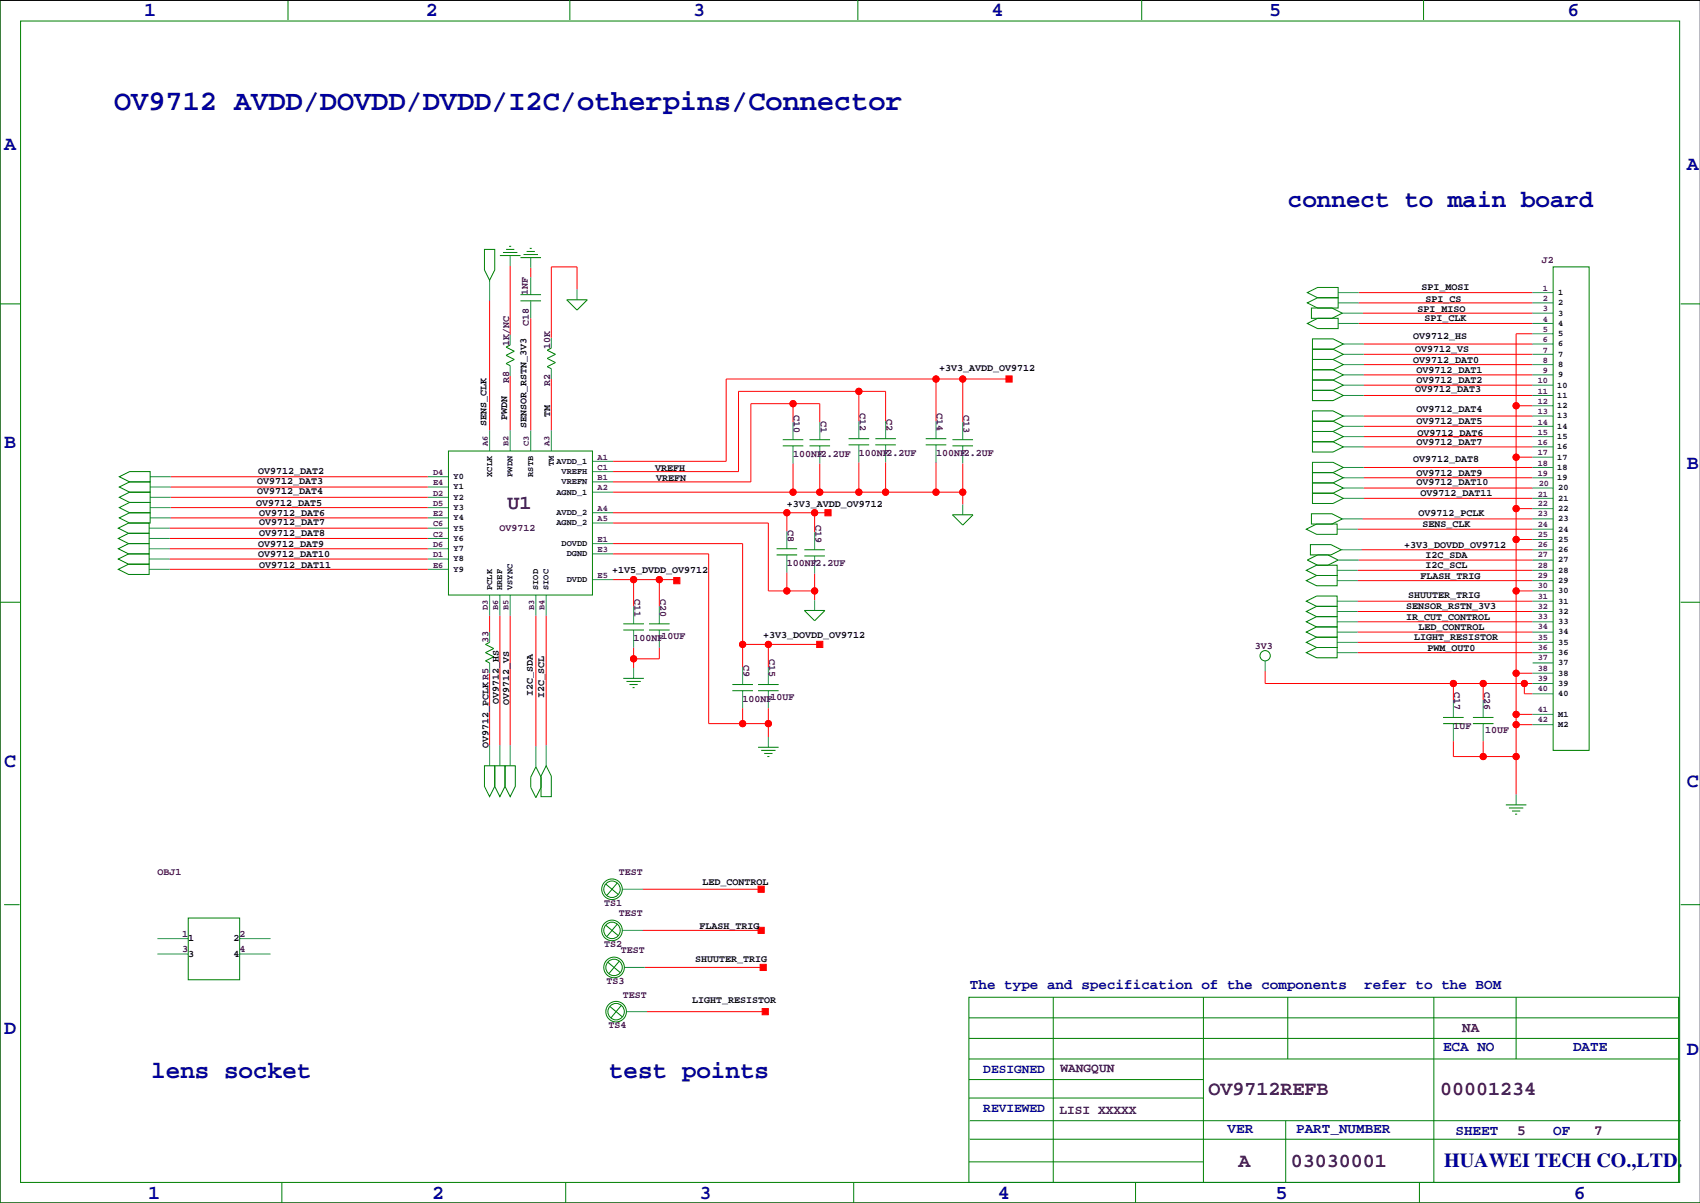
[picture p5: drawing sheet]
<svg xmlns="http://www.w3.org/2000/svg" width="420mm" height="297mm" viewBox="0 0 420 297" stroke-linecap="round" stroke-linejoin="round" font-family="sans-serif">
<path d="M419.9 .1h-419.9v296.9h419.9" fill="none" stroke="#000" stroke-width=".25"/>
<g fill="none" stroke="#f00" stroke-width=".25">
<path d="M120.9 74.3v32M126 65.6v17.1M131.1 66.2v2.2M131.1 78.6v27.7M142.5 71.5v-5.6h-6.4v17.5M335.5 72.2h43M335.5 74.8h43M335.5 79.9h43M336.5 77.3h42M126 92.8v13.5M136.1 93.6v12.7M195.8 99.7v4.6"/>
<path d="M212.1 96.6v7.4M231.1 93.6v10.4M237.7 93.6v10.7M249.2 93.6h-69.9v20.3h-27.9M336.8 87.5h41.7M336.8 84.9h41.7M336.8 90h41.7M336.8 92.6h41.7M336.8 95.1h41.7M336.8 97.6h41.7M378.5 82.4h-4.1v113.8M42.2 117.7h63.5"/>
<path d="M195.8 114.4v7.1M202.4 104.3v-4.6h-17v19.3h-34M202.4 114.4v7.1M212.1 114.2v7.3M218.7 104v-7.4h-36.3v19.8h-31M218.7 114.2v7.3M231.1 114.2v7.3M237.7 114.4v10.2M336.8 102.7h41.7M336.8 105.3h41.7M336.8 107.8h41.7M336.8 110.3h41.7"/>
<path d="M336.8 115.4h41.7M336.8 118h41.7M374.4 100.2h4.1M374.4 112.9h4.1M41.9 138h63.8M41.9 135.5h63.8M41.9 133h63.8M41.9 130.4h63.8M42.2 127.9h63.5M42.2 125.3h63.5M42.2 122.8h63.5M42.2 120.3h63.5"/>
<path d="M151.4 129.1h38.3v16.8h11.5M151.4 121.5h86.3M151.4 134.2h32v30.5M151.4 136.8h23.6v41.9h14.7M151.4 126.6h53.1M194.3 126.6v4.6M201.2 126.6v4.8M335.3 130.7h43.2M335.5 138.3h43M336.3 135.7h42.2M336.5 128.1h42M336.8 120.5h41.7"/>
<path d="M336.8 123h41.7M374.4 125.6h4.1M374.4 133.2h4.1M41.9 140.6h63.8M120.9 152v4.1M123.4 152v32M126 152v32M132.3 152v32.3M134.9 152v32M151.4 143.1h15.7v.3M156.5 143.1v6.6M156.5 159.9v5.1"/>
<path d="M162.8 143.1v6.6M162.8 159.9v2.8h-6.3M183.4 159.1h19M189.7 159.1v5.6M194.3 141.3v4.6M201.2 141.6v6.6M335.3 143.4h43.2M335.3 140.8h43.2M335.3 156.1h43.2M335.3 153.5h43.2M335.3 158.6h43.2M335.3 148.4h43.2"/>
<path d="M335.3 151h43.2M374.4 145.9h4.1M120.9 166.2v17.8M183.4 174.9v3.8M189.7 174.9v7.1M312.4 165.7v3.1h66.1M335.3 161.1h43.2M358.9 168.8v4M366.3 168.8v4M374.4 166.2h4.1M374.4 176.4h4.1M374.4 178.9h4.1"/>
<path d="M376.4 168.8v2.5h2.1M358.9 183v3.8h15.5M366.3 183v3.8M158.7 219.6h29.3M158.7 229.7h29.3M159.3 238.9h29.2M159.8 249.8h29.2"/>
<circle cx="195.8" cy="99.7" r=".76"/>
<circle cx="212.1" cy="96.6" r=".76"/>
<circle cx="231.1" cy="93.6" r=".76"/>
<circle cx="237.7" cy="93.6" r=".76"/>
<circle cx="374.4" cy="100.2" r=".76"/>
<circle cx="374.4" cy="112.9" r=".76"/>
<circle cx="194.3" cy="126.6" r=".76"/>
<circle cx="195.8" cy="121.5" r=".76"/>
<circle cx="201.2" cy="126.6" r=".76"/>
<circle cx="202.4" cy="121.5" r=".76"/>
<circle cx="212.1" cy="121.5" r=".76"/>
<circle cx="218.7" cy="121.5" r=".76"/>
<circle cx="231.1" cy="121.5" r=".76"/>
<circle cx="237.7" cy="121.5" r=".76"/>
<circle cx="374.4" cy="133.2" r=".76"/>
<circle cx="374.4" cy="125.6" r=".76"/>
<circle cx="156.5" cy="143.1" r=".76"/>
<circle cx="162.8" cy="143.1" r=".76"/>
<circle cx="183.4" cy="159.1" r=".76"/>
<circle cx="189.7" cy="159.1" r=".76"/>
<circle cx="194.3" cy="145.9" r=".76"/>
<circle cx="201.2" cy="145.9" r=".76"/>
<circle cx="374.4" cy="145.9" r=".76"/>
<circle cx="156.5" cy="162.7" r=".76"/>
<circle cx="183.4" cy="178.7" r=".76"/>
<circle cx="189.7" cy="178.7" r=".76"/>
<circle cx="358.9" cy="168.8" r=".76"/>
<circle cx="366.3" cy="168.8" r=".76"/>
<circle cx="374.4" cy="176.4" r=".76"/>
<circle cx="374.4" cy="178.9" r=".76"/>
<circle cx="374.4" cy="166.2" r=".76"/>
<circle cx="376.4" cy="168.8" r=".76"/>
<circle cx="366.3" cy="186.8" r=".76"/>
<circle cx="374.4" cy="186.8" r=".76"/>
</g>
<g fill="#f00" stroke="#f00" stroke-width=".25">
<path d="M166.4 142.6h1.5v1.5h-1.5z" fill-rule="evenodd"/>
<path d="M187.7 238.1h1.5v1.5h-1.5z" fill-rule="evenodd"/>
<path d="M188.2 249h1.5v1.6h-1.5z" fill-rule="evenodd"/>
<path d="M187.2 229h1.5v1.5h-1.5z" fill-rule="evenodd"/>
<path d="M187.2 218.8h1.5v1.5h-1.5z" fill-rule="evenodd"/>
<path d="M201.7 158.4h1.5v1.5h-1.5z" fill-rule="evenodd"/>
<path d="M203.7 125.8h1.5v1.6h-1.5z" fill-rule="evenodd"/>
<path d="M248.4 92.8h1.5v1.5h-1.5z" fill-rule="evenodd"/>
<circle cx="201.2" cy="145.9" r=".76"/>
<circle cx="194.3" cy="145.9" r=".76"/>
<circle cx="156.5" cy="162.7" r=".76"/>
<circle cx="162.8" cy="143.1" r=".76"/>
<circle cx="156.5" cy="143.1" r=".76"/>
<circle cx="358.9" cy="168.8" r=".76"/>
<circle cx="366.3" cy="168.8" r=".76"/>
<circle cx="376.4" cy="168.8" r=".76"/>
<circle cx="374.4" cy="100.2" r=".76"/>
<circle cx="374.4" cy="112.9" r=".76"/>
<circle cx="374.4" cy="125.6" r=".76"/>
<circle cx="374.4" cy="133.2" r=".76"/>
<circle cx="374.4" cy="145.9" r=".76"/>
<circle cx="374.4" cy="166.2" r=".76"/>
<circle cx="374.4" cy="176.4" r=".76"/>
<circle cx="374.4" cy="178.9" r=".76"/>
<circle cx="366.3" cy="186.8" r=".76"/>
<circle cx="374.4" cy="186.8" r=".76"/>
<circle cx="212.1" cy="96.6" r=".76"/>
<circle cx="195.8" cy="99.7" r=".76"/>
<circle cx="237.7" cy="121.5" r=".76"/>
<circle cx="212.1" cy="121.5" r=".76"/>
<circle cx="218.7" cy="121.5" r=".76"/>
<circle cx="231.1" cy="121.5" r=".76"/>
<circle cx="195.8" cy="121.5" r=".76"/>
<circle cx="202.4" cy="121.5" r=".76"/>
<circle cx="189.7" cy="159.1" r=".76"/>
<circle cx="183.4" cy="159.1" r=".76"/>
<circle cx="183.4" cy="178.7" r=".76"/>
<circle cx="189.7" cy="178.7" r=".76"/>
<circle cx="201.2" cy="126.6" r=".76"/>
<circle cx="194.3" cy="126.6" r=".76"/>
<circle cx="231.1" cy="93.6" r=".76"/>
<circle cx="237.7" cy="93.6" r=".76"/>
</g>
<g fill="none" stroke="#008080" stroke-width=".25">
<path d="M120.9 69.2v5.1M126 63.1v2.5M131.1 63.6v2.6M131.1 68.4v4.4M131.1 74.3v4.3M142.5 71.5v2.5M330.5 79.9h5M330.5 72.2h5M330.5 74.8h5M331.5 77.3h5M378.5 77.3h5M378.5 79.9h5"/>
<path d="M378.5 72.2h5M378.5 74.8h5M126 82.7v2.5M126 90.3v2.5M136.1 83.4v2.6M136.1 91v2.6M331.7 90h5.1M331.7 92.6h5.1M331.7 95.1h5.1M331.7 97.6h5.1M331.7 87.5h5.1M331.7 84.9h5.1"/>
<path d="M378.5 90h5M378.5 92.6h5M378.5 95.1h5M378.5 97.6h5M378.5 87.5h5M378.5 84.9h5M378.5 82.4h5M37.1 117.7h5.1M105.7 117.7h5M120.9 106.3v5.1M126 106.3v5.1M131.1 106.3v5.1"/>
<path d="M136.1 106.3v5.1M146.3 119h5.1M146.3 116.4h5.1M146.3 113.9h5.1M195.8 104.3v4.3M195.8 110.1v4.3M202.4 104.3v4.3M202.4 110.1v4.3M212.1 104v4.3M212.1 109.8v4.4M218.7 104v4.3M218.7 109.8v4.4"/>
<path d="M231.1 104v4.3M231.1 109.8v4.4M237.7 104.3v4.3M237.7 110.1v4.3M331.7 107.8h5.1M331.7 105.3h5.1M331.7 102.7h5.1M331.7 115.4h5.1M331.7 110.3h5.1M331.7 118h5.1M378.5 107.8h5M378.5 105.3h5"/>
<path d="M378.5 102.7h5M378.5 115.4h5M378.5 110.3h5M378.5 118h5M378.5 100.2h5M378.5 112.9h5M36.8 130.4h5.1M36.8 133h5.1M36.8 138h5.1M36.8 135.5h5.1M37.1 122.8h5.1M37.1 125.3h5.1"/>
<path d="M37.1 127.9h5.1M37.1 120.3h5.1M105.7 122.8h5M105.7 125.3h5M105.7 127.9h5M105.7 120.3h5M105.7 130.4h5M105.7 133h5M105.7 138h5M105.7 135.5h5M146.3 136.8h5.1M146.3 134.2h5.1"/>
<path d="M146.3 129.1h5.1M146.3 126.6h5.1M146.3 121.5h5.1M194.3 131.2v4.3M194.3 137v4.3M201.2 131.4v4.3M201.2 137.3v4.3M237.7 124.6v2.5M330.2 130.7h5.1M330.5 138.3h5M331.2 135.7h5.1M331.5 128.1h5"/>
<path d="M331.7 120.5h5.1M331.7 123h5.1M378.5 120.5h5M378.5 123h5M378.5 138.3h5M378.5 135.7h5M378.5 128.1h5M378.5 130.7h5M378.5 125.6h5M378.5 133.2h5M36.8 140.6h5.1M105.7 140.6h5"/>
<path d="M120.9 146.9v5.1M120.9 156.1v2.5M123.4 146.9v5.1M126 146.9v5.1M132.3 146.9v5.1M134.9 146.9v5.1M146.3 143.1h5.1M156.5 149.7v4.3M156.5 155.6v4.3M162.8 149.7v4.3M162.8 155.6v4.3M201.2 148.2v2.5"/>
<path d="M330.2 140.8h5.1M330.2 143.4h5.1M330.2 153.5h5.1M330.2 151h5.1M330.2 156.1h5.1M330.2 158.6h5.1M330.2 148.4h5.1M378.5 140.8h5M378.5 143.4h5M378.5 153.5h5M378.5 151h5M378.5 156.1h5"/>
<path d="M378.5 158.6h5M378.5 148.4h5M378.5 145.9h5M120.9 163.7v2.5M156.5 165v2.5M183.4 164.7v4.3M183.4 170.5v4.4M189.7 164.7v4.3M189.7 170.5v4.4M312.4 163.2v2.5M330.2 161.1h5.1M358.9 172.8v4.4"/>
<path d="M358.9 178.7v4.3M366.3 172.8v4.4M366.3 178.7v4.3M378.5 161.1h5M378.5 163.7h5M378.5 166.2h5M378.5 168.8h5M378.5 171.3h5M378.5 176.4h5M378.5 178.9h5M120.9 184v5.1M123.4 184v5.1"/>
<path d="M126 184v5.1M132.3 184.3v5M134.9 184v5.1M189.7 182v2.5M374.4 196.2v2.5M153.7 219.6h5M38.9 231.8h7.6M38.9 235.6h7.6M59.2 231.8h7.6M59.2 235.6h7.6M153.7 229.7h5M154.2 238.9h5.1"/>
<path d="M154.7 249.8h5.1"/>
</g>
<g fill="none" stroke="#008000" stroke-width=".25">
<path d="M0 -.1v297.1h419.9M71.1 0v4.9M140.7 0v4.9M211.8 0v4.9M281.9 0v4.9M351.5 0v4.9M5.1 5.2h409.7v286.8h-409.7zM0 75h5.1M119.6 61.6h2.6v5.1l-1.3 2.5-1.3-2.5zM123.4 63.1h5.1M124.2 62.3h3.6M125 61.6h2"/>
<path d="M125.7 60.8h.5M128.5 63.6h5.1M128.5 74.3h5.1M128.5 72.8h5.1M129.3 62.9h3.5M130 62.1h2.1M130.8 61.3h.5M140 74h5l-2.5 2.6zM322.8 79.9l2.6-1.3h5.1v2.5h-5.1zM322.8 72.2l2.6-1.2h5.1v2.5h-5.1zM322.8 74.8l2.6-1.3h5.1v2.6h-5.1zM323.8 76.1h5.1l2.6 1.2-2.6 1.3h-5.1z"/>
<path d="M383.5 65.9h8.9v119.4h-8.9zM415 75h4.9M126 85.2l-1 .5 2 1-2 1 2 1.1-2 1 1 .5M136.1 86l-1 .5 2.1 1-2.1 1 2.1 1-2.1 1 1 .5M324.1 88.8h5.1l2.5 1.2-2.5 1.3h-5.1zM324.1 91.3h5.1l2.5 1.3-2.5 1.2h-5.1zM324.1 93.8h5.1l2.5 1.3-2.5 1.3h-5.1zM324.1 96.4h5.1l2.5 1.2-2.5 1.3h-5.1zM324.1 86.2h5.1l2.5 1.3-2.5 1.3h-5.1zM324.1 83.7h5.1l2.5 1.2-2.5 1.3h-5.1zM29.5 117.7l2.5-1.3h5.1v2.6h-5.1zM110.7 111.4h35.6v35.5h-35.6z"/>
<path d="M193.3 108.6h5.1M193.3 110.1h5.1M199.9 108.6h5.1M199.9 110.1h5.1M209.5 108.3h5.1M209.5 109.8h5.1M216.2 108.3h5M216.2 109.8h5M228.6 108.3h5.1M228.6 109.8h5.1M235.2 108.6h5.1M235.2 110.1h5.1"/>
<path d="M324.1 106.5h5.1l2.5 1.3-2.5 1.3h-5.1zM324.1 104h5.1l2.5 1.3-2.5 1.2h-5.1zM324.1 101.5h5.1l2.5 1.2-2.5 1.3h-5.1zM324.1 114.2h5.1l2.5 1.2-2.5 1.3h-5.1zM324.1 109.1h5.1l2.5 1.2-2.5 1.3h-5.1zM324.1 116.7h5.1l2.5 1.3-2.5 1.2h-5.1zM324.1 119.2h5.1l2.5 1.3-2.5 1.3h-5.1zM29.2 130.4l2.5-1.3h5.1v2.6h-5.1zM29.2 133l2.5-1.3h5.1v2.5h-5.1zM29.2 138l2.5-1.2h5.1v2.5h-5.1zM29.2 135.5l2.5-1.3h5.1v2.6h-5.1zM29.5 122.8l2.5-1.3h5.1v2.6h-5.1z"/>
<path d="M29.5 125.3l2.5-1.2h5.1v2.5h-5.1zM29.5 127.9l2.5-1.3h5.1v2.5h-5.1zM29.5 120.3l2.5-1.3h5.1v2.5h-5.1zM191.8 137h5M191.8 135.5h5M198.6 135.7h5.1M198.6 137.3h5.1M235.2 127.1h5.1l-2.6 2.6zM322.6 130.7l2.5-1.3h5.1v2.5h-5.1zM322.8 138.3l2.6-1.3h2.5l2.6 1.3-2.6 1.3h-2.5zM323.6 134.5h5.1l2.5 1.2-2.5 1.3h-5.1zM323.8 126.9h5.1l2.6 1.2-2.6 1.3h-5.1z"/>
<path d="M324.1 121.8h5.1l2.5 1.2-2.5 1.3h-5.1zM0 148.7h5.1M29.2 140.6l2.5-1.3h5.1v2.5h-5.1zM120.9 158.6l-1 .5 2 1-2 1 2 1.1-2 1 1 .5M153.9 154h5.1M153.9 155.6h5.1M160.3 154h5.1M160.3 155.6h5.1M198.6 150.7h5.1l-2.5 2.6zM322.6 140.8l2.5-1.2h5.1v2.5h-5.1zM322.6 143.4l2.5-1.3h5.1v2.5h-5.1zM322.6 153.5l2.5-1.2h5.1v2.5h-5.1z"/>
<path d="M322.6 151l2.5-1.3h5.1v2.6h-5.1zM322.6 156.1l2.5-1.3h5.1v2.5h-5.1zM322.6 158.6l2.5-1.3h5.1v2.6h-5.1zM322.6 148.4l2.5-1.2h5.1v2.5h-5.1zM415 148.7h4.9M153.9 167.5h5.1M154.7 168.3h3.5M155.4 169h2.1M156.2 169.8h.5M180.8 169h5.1M180.8 170.5h5.1M187.2 169h5.1"/>
<path d="M187.2 170.5h5.1M322.6 161.1l2.5-1.2h5.1v2.5h-5.1zM356.4 177.2h5M356.4 178.7h5M363.7 177.2h5.1M363.7 178.7h5.1M119.6 189.1h2.6v5.1l-1.3 2.5-1.3-2.5zM122.2 189.1h2.5v5.1l-1.3 2.5-1.2-2.5zM124.7 189.1h2.6v5.1l-1.3 2.5-1.3-2.5zM132.3 189.3l1.3 2.6v2.5l-1.3 2.6-1.2-2.6v-2.5zM134.9 189.1l1.2 2.5v5.1h-2.5v-5.1zM187.2 184.5h5.1"/>
<path d="M188 185.3h3.5M188.7 186h2.1M189.5 186.8h.5M371.9 198.7h5M372.6 199.5h3.6M149.6 218.3l3.1 2.5M152.4 218l-2.5 3.1M373.4 200.3h2M374.1 201h.5M1 223.4h3.8M46.5 226.7h12.7v15.2h-12.7zM149.6 228.5l3.1 2.5"/>
<path d="M150.1 237.6l3.1 2.5M152.4 228.2l-2.5 3.1M152.9 237.3l-2.5 3.1M153.7 232.3h.1M153.7 222.1h.1M415 223.4h4.9M150.6 248.5l3.1 2.6M153.4 248.3l-2.5 3M154.2 241.4h.1M154.7 252.3h.1M239.3 246.2h175.2v45.8h-175.2zM239.3 251.3h175.2"/>
<path d="M239.3 256.4h175.2M260.1 246.2v45.8M297.2 246.2v45.8M318 246.2v15.3M354.1 246.2v45.8M374.4 246.2v15.3M239.3 266.6h57.9M239.3 261.5h175.2M239.3 271.1h57.9M239.5 276.7h175.5M317.5 276.7v15.3M69.6 292v5"/>
<path d="M139.7 292v5M210.8 292v5M239.3 286.9h57.9M239.5 281.3h175M280.4 292v5M350.5 292v5M383.5 287.4h.1"/>
<circle cx="312.4" cy="161.9" r="1.27"/>
<circle cx="151.1" cy="219.6" r="2.03"/>
<circle cx="151.1" cy="219.6" r="2.54"/>
<circle cx="151.1" cy="229.7" r="2.03"/>
<circle cx="151.1" cy="229.7" r="2.54"/>
<circle cx="151.6" cy="238.9" r="2.03"/>
<circle cx="151.6" cy="238.9" r="2.54"/>
<circle cx="152.1" cy="249.8" r="2.03"/>
<circle cx="152.1" cy="249.8" r="2.54"/>
</g>
<text font-size="7.1" fill="#0000a0" x="28.2" y="27.1">OV9712 AVDD/DOVDD/DVDD/I2C/otherpins/Connector</text>
<g font-size="6" fill="#0000a0">
<text x="318" y="51.2">connect to main board</text>
<text x="37.3" y="266.1">lens socket</text>
<text x="150.4" y="266.1">test points</text>
</g>
<g font-size="4.9" fill="#0000a0">
<text x="35.6" y="3.9">1</text>
<text x="105.2" y="3.9">2</text>
<text x="171.2" y="3.9">3</text>
<text x="244.9" y="3.9">4</text>
<text x="313.4" y="3.9">5</text>
<text x="387.1" y="3.9">6</text>
<text x="1" y="36.9">A</text>
<text x="416.6" y="42">A</text>
<text x="1" y="110.6">B</text>
<text x="416.6" y="115.7">B</text>
<text x="1" y="189.3">C</text>
<text x="416.6" y="194.4">C</text>
<text x="1" y="255.4">D</text>
<text x="416.6" y="260.5">D</text>
<text x="356.6" y="288">HUAWEI TECH CO.,LTD.</text>
<text x="36.6" y="296">1</text>
<text x="106.7" y="296">2</text>
<text x="172.7" y="296">3</text>
<text x="246.4" y="296">4</text>
<text x="315" y="296">5</text>
<text x="388.6" y="296">6</text>
</g>
<g font-size="4.9" fill="#400040">
<text x="125.3" y="125.7">U1</text>
<text x="298.5" y="270.5">OV9712REFB</text>
<text x="355.6" y="270.5">00001234</text>
<text x="305.9" y="288.3">A</text>
<text x="318.8" y="288.3">03030001</text>
</g>
<g font-size="3.5" fill="#0000a0">
<text x="239.5" y="244.2">The type and specification of the components</text>
<text x="336.9" y="244.2">refer to the BOM</text>
<text x="356.4" y="259.4">ECA NO</text>
<text x="388.5" y="259.4">DATE</text>
<text x="303.1" y="279.7">VER</text>
<text x="320.1" y="279.7">PART_NUMBER</text>
<text x="359.4" y="280.3">SHEET</text>
<text x="383.5" y="280.3">OF</text>
</g>
<g font-size="3.5" fill="#400040">
<text x="361.1" y="254.9">NA</text>
<text x="374.6" y="280.3">5</text>
<text x="393.7" y="280.3">7</text>
</g>
<g font-size="3.2" fill="#0000a0">
<text x="242.8" y="264.9">DESIGNED</text>
<text x="242.8" y="274.5">REVIEWED</text>
</g>
<g font-size="3.2" fill="#400040">
<text x="261.9" y="264.7">WANGQUN</text>
<text x="261.6" y="275.1">LISI XXXXX</text>
</g>
<g font-size="2.5" fill="#400040">
<text x="380.7" y="64.9">J2</text>
<text x="130.3" y="72.8" transform="rotate(-90 130.3 72.8)">1NF</text>
<text x="130.6" y="80.5" transform="rotate(-90 130.6 80.5)">C18</text>
<text x="125.7" y="85.5" transform="rotate(-90 125.7 85.5)">1K/NC</text>
<text x="135.9" y="86.2" transform="rotate(-90 135.9 86.2)">10K</text>
<text x="125.7" y="94.5" transform="rotate(-90 125.7 94.5)">R8</text>
<text x="135.9" y="95.3" transform="rotate(-90 135.9 95.3)">R2</text>
<text x="196.1" y="102.3" transform="rotate(90 196.1 102.3)">C10</text>
<text x="202.7" y="103.8" transform="rotate(90 202.7 103.8)">C1</text>
<text x="212.3" y="102.1" transform="rotate(90 212.3 102.1)">C12</text>
<text x="218.9" y="103.6" transform="rotate(90 218.9 103.6)">C2</text>
<text x="231.4" y="102.1" transform="rotate(90 231.4 102.1)">C14</text>
<text x="238" y="102.3" transform="rotate(90 238 102.3)">C13</text>
<text x="195.8" y="112.9">100NF2.2UF</text>
<text x="212.1" y="112.6">100NF2.2UF</text>
<text x="231.1" y="112.6">100NF2.2UF</text>
<text x="123.3" y="131.1">OV9712</text>
<text x="194.5" y="130.8" transform="rotate(90 194.5 130.8)">C8</text>
<text x="201.4" y="129.5" transform="rotate(90 201.4 129.5)">C19</text>
<text x="194.3" y="139.8">100NF</text>
<text x="201.4" y="139.8">2.2UF</text>
<text x="156.7" y="147.8" transform="rotate(90 156.7 147.8)">C11</text>
<text x="163" y="147.8" transform="rotate(90 163 147.8)">C20</text>
<text x="120.7" y="158.9" transform="rotate(-90 120.7 158.9)">33</text>
<text x="156.5" y="158.4">100NF10UF</text>
<text x="309.9" y="160.1">3V3</text>
<text x="183.6" y="164.3" transform="rotate(90 183.6 164.3)">C9</text>
<text x="190" y="162.8" transform="rotate(90 190 162.8)">C15</text>
<text x="183.4" y="173.3">100NF10UF</text>
<text x="359.1" y="170.9" transform="rotate(90 359.1 170.9)">C17</text>
<text x="366.5" y="170.9" transform="rotate(90 366.5 170.9)">C26</text>
<text x="358.9" y="179.9">1UF</text>
<text x="366.8" y="181">10UF</text>
<text x="38.9" y="216">OBJ1</text>
<text x="152.8" y="216.1">TEST</text>
<text x="149.2" y="223.7">TS1</text>
<text x="152.8" y="226.3">TEST</text>
<text x="45" y="231.3">1</text>
<text x="59.2" y="231.3">2</text>
<text x="149.2" y="233.9">TS2</text>
<text x="45" y="235.1">3</text>
<text x="59.2" y="235.1">4</text>
<text x="153.3" y="235.4">TEST</text>
<text x="149.7" y="243">TS3</text>
<text x="153.8" y="246.3">TEST</text>
<text x="150.2" y="254">TS4</text>
</g>
<g font-size="2.5">
<text x="351" y="71.5">SPI_MOSI</text>
<text x="350" y="77.1">SPI_MISO</text>
<text x="352" y="74.5">SPI_CS</text>
<text x="349" y="83.7">OV9712_HS</text>
<text x="351.8" y="79.4">SPI_CLK</text>
<text x="349" y="89.5">OV9712_DAT0</text>
<text x="349.5" y="87">OV9712_VS</text>
<text x="231.9" y="91.6">+3V3_AVDD_OV9712</text>
<text x="349.8" y="94.6">OV9712_DAT2</text>
<text x="349.8" y="92.1">OV9712_DAT1</text>
<text x="349.5" y="96.9">OV9712_DAT3</text>
<text x="349.8" y="101.7">OV9712_DAT4</text>
<text x="120.1" y="105.3" transform="rotate(-90 120.1 105.3)">SENS_CLK</text>
<text x="125.2" y="103.7" transform="rotate(-90 125.2 103.7)">PWDN</text>
<text x="130.1" y="105.8" transform="rotate(-90 130.1 105.8)">SENSOR_RSTN_3V3</text>
<text x="135.9" y="103" transform="rotate(-90 135.9 103)">TM</text>
<text x="349.8" y="104.8">OV9712_DAT5</text>
<text x="350" y="107.6">OV9712_DAT6</text>
<text x="349.8" y="109.8">OV9712_DAT7</text>
<text x="63.5" y="119.5">OV9712_DAT3</text>
<text x="63.8" y="117">OV9712_DAT2</text>
<text x="161.8" y="116.2">VREFH</text>
<text x="162.1" y="118.7">VREFN</text>
<text x="349" y="114.2">OV9712_DAT8</text>
<text x="349.8" y="117.5">OV9712_DAT9</text>
<text x="349.8" y="119.7">OV9712_DAT10</text>
<text x="63.2" y="124.8">OV9712_DAT5</text>
<text x="63.5" y="122">OV9712_DAT4</text>
<text x="194.3" y="125.1">+3V3_AVDD_OV9712</text>
<text x="350.8" y="122.5">OV9712_DAT11</text>
<text x="64" y="127.4">OV9712_DAT6</text>
<text x="64" y="129.7">OV9712_DAT7</text>
<text x="350.3" y="127.4">OV9712_PCLK</text>
<text x="351.3" y="130.2">SENS_CLK</text>
<text x="63.8" y="135">OV9712_DAT9</text>
<text x="63.8" y="137.5">OV9712_DAT10</text>
<text x="64" y="132.4">OV9712_DAT8</text>
<text x="346.7" y="135.2">+3V3_DOVDD_OV9712</text>
<text x="352" y="137.8">I2C_SDA</text>
<text x="64" y="140.3">OV9712_DAT11</text>
<text x="151.1" y="141.6">+1V5_DVDD_OV9712</text>
<text x="350.8" y="142.9">FLASH_TRIG</text>
<text x="352" y="140.3">I2C_SCL</text>
<text x="347.7" y="147.7">SHUUTER_TRIG</text>
<text x="347.2" y="150.5">SENSOR_RSTN_3V3</text>
<text x="347.2" y="153">IR_CUT_CONTROL</text>
<text x="350.3" y="155.6">LED_CONTROL</text>
<text x="188.5" y="157.6">+3V3_DOVDD_OV9712</text>
<text x="349.3" y="158.1">LIGHT_RESISTOR</text>
<text x="352.6" y="160.6">PWM_OUT0</text>
<text x="123.2" y="173.8" transform="rotate(-90 123.2 173.8)">OV9712_HS</text>
<text x="131.6" y="171.8" transform="rotate(-90 131.6 171.8)">I2C_SDA</text>
<text x="134.4" y="172.3" transform="rotate(-90 134.4 172.3)">I2C_SCL</text>
<text x="125.7" y="174.1" transform="rotate(-90 125.7 174.1)">OV9712_VS</text>
<text x="120.7" y="184.8" transform="rotate(-90 120.7 184.8)">OV9712_PCLK R5</text>
<text x="173.5" y="218.6">LED_CONTROL</text>
<text x="46.5" y="232.5">1</text>
<text x="57.7" y="232.5">2</text>
<text x="172.7" y="229.5">FLASH_TRIG</text>
<text x="46.5" y="236.3">3</text>
<text x="57.7" y="236.3">4</text>
<text x="171.7" y="237.6">SHUUTER_TRIG</text>
<text x="170.9" y="247.8">LIGHT_RESISTOR</text>
</g>
<g font-size="2.1" fill="#400040">
<text x="381" y="71.8">1</text>
<text x="381" y="74.4">2</text>
<text x="381" y="76.9">3</text>
<text x="381" y="79.4">4</text>
<text x="381" y="82">5</text>
<text x="381" y="84.5">6</text>
<text x="381" y="87.1">7</text>
<text x="381" y="89.6">8</text>
<text x="379.7" y="94.7">10</text>
<text x="381" y="92.1">9</text>
<text x="379.7" y="97.2">11</text>
<text x="379.7" y="99.8">12</text>
<text x="379.7" y="102.3">13</text>
<text x="379.7" y="104.8">14</text>
<text x="379.7" y="107.4">15</text>
<text x="120.5" y="110.1" transform="rotate(-90 120.5 110.1)">A6</text>
<text x="125.6" y="110.1" transform="rotate(-90 125.6 110.1)">B2</text>
<text x="130.6" y="110.1" transform="rotate(-90 130.6 110.1)">C3</text>
<text x="135.7" y="110.1" transform="rotate(-90 135.7 110.1)">A3</text>
<text x="147.6" y="113.5">A1</text>
<text x="379.7" y="109.9">16</text>
<text x="379.7" y="112.5">17</text>
<text x="106.9" y="117.3">D4</text>
<text x="106.9" y="119.8">E4</text>
<text x="147.6" y="118.6">B1</text>
<text x="147.6" y="116">C1</text>
<text x="379.7" y="115">18</text>
<text x="379.7" y="117.5">19</text>
<text x="106.9" y="122.4">D2</text>
<text x="106.9" y="124.9">D5</text>
<text x="147.6" y="121.1">A2</text>
<text x="379.7" y="122.6">21</text>
<text x="379.7" y="124.9">22</text>
<text x="380" y="120.1">20</text>
<text x="106.9" y="127.4">E2</text>
<text x="106.9" y="130">C6</text>
<text x="147.6" y="128.7">A5</text>
<text x="147.6" y="126.2">A4</text>
<text x="379.7" y="127.5">23</text>
<text x="379.7" y="130">24</text>
<text x="106.9" y="132.5">C2</text>
<text x="106.9" y="135.1">D6</text>
<text x="106.9" y="137.6">D1</text>
<text x="147.6" y="136.3">E3</text>
<text x="147.6" y="133.8">E1</text>
<text x="379.7" y="132.6">25</text>
<text x="379.7" y="135.1">26</text>
<text x="379.7" y="137.6">27</text>
<text x="106.9" y="140.1">E6</text>
<text x="147.6" y="142.7">E5</text>
<text x="379.7" y="140.2">28</text>
<text x="379.7" y="142.7">29</text>
<text x="379.7" y="145.3">30</text>
<text x="379.7" y="147.8">31</text>
<text x="120.5" y="150.7" transform="rotate(-90 120.5 150.7)">D3</text>
<text x="123" y="150.7" transform="rotate(-90 123 150.7)">B6</text>
<text x="125.6" y="150.7" transform="rotate(-90 125.6 150.7)">B5</text>
<text x="131.9" y="150.7" transform="rotate(-90 131.9 150.7)">B3</text>
<text x="134.4" y="150.7" transform="rotate(-90 134.4 150.7)">B4</text>
<text x="379.7" y="150.3">32</text>
<text x="379.7" y="152.9">33</text>
<text x="379.7" y="155.4">34</text>
<text x="379.7" y="158">35</text>
<text x="379.7" y="160.5">36</text>
<text x="379.7" y="163">37</text>
<text x="379.7" y="165.6">38</text>
<text x="379.7" y="168.1">39</text>
<text x="379.7" y="170.7">40</text>
<text x="379.7" y="175.7">41</text>
<text x="379.7" y="178.3">42</text>
</g>
<g font-size="2.1">
<text x="384.8" y="72.8">1</text>
<text x="384.8" y="75.4">2</text>
<text x="384.8" y="77.9">3</text>
<text x="384.8" y="80.5">4</text>
<text x="384.8" y="83">5</text>
<text x="384.8" y="85.5">6</text>
<text x="384.8" y="88.1">7</text>
<text x="384.6" y="95.7">10</text>
<text x="384.8" y="90.6">8</text>
<text x="384.8" y="93.2">9</text>
<text x="384.6" y="98.2">11</text>
<text x="384.6" y="100.8">12</text>
<text x="384.6" y="103.3">13</text>
<text x="384.6" y="105.9">14</text>
<text x="384.6" y="108.4">15</text>
<text x="384.6" y="110.9">16</text>
<text x="384.6" y="113.5">17</text>
<text x="112" y="118.3">Y0</text>
<text x="121.5" y="117.7" transform="rotate(-90 121.5 117.7)">XCLK</text>
<text x="126.6" y="117.7" transform="rotate(-90 126.6 117.7)">PWDN</text>
<text x="131.7" y="117.7" transform="rotate(-90 131.7 117.7)">RSTB</text>
<text x="136.7" y="115.2" transform="rotate(-90 136.7 115.2)">TM</text>
<text x="137.4" y="114.5">AVDD_1</text>
<text x="138.7" y="119.6">VREFN</text>
<text x="138.7" y="117">VREFH</text>
<text x="384.6" y="116">18</text>
<text x="384.6" y="118.6">19</text>
<text x="112" y="120.8">Y1</text>
<text x="112" y="123.4">Y2</text>
<text x="112" y="125.9">Y3</text>
<text x="137.4" y="122.1">AGND_1</text>
<text x="384.8" y="121.1">20</text>
<text x="384.8" y="123.6">21</text>
<text x="112" y="128.5">Y4</text>
<text x="112" y="131">Y5</text>
<text x="137.4" y="129.7">AGND_2</text>
<text x="137.4" y="127.2">AVDD_2</text>
<text x="384.8" y="126.2">22</text>
<text x="384.8" y="128.7">23</text>
<text x="384.8" y="131.3">24</text>
<text x="112" y="133.5">Y6</text>
<text x="112" y="136.1">Y7</text>
<text x="138.7" y="134.8">DOVDD</text>
<text x="140" y="137.4">DGND</text>
<text x="384.8" y="133.8">25</text>
<text x="384.8" y="136.3">26</text>
<text x="112" y="138.6">Y8</text>
<text x="112" y="141.2">Y9</text>
<text x="140" y="143.7">DVDD</text>
<text x="384.8" y="138.9">27</text>
<text x="384.8" y="141.4">28</text>
<text x="384.8" y="144">29</text>
<text x="121.5" y="145.7" transform="rotate(-90 121.5 145.7)">PCLK</text>
<text x="124" y="145.7" transform="rotate(-90 124 145.7)">HREF</text>
<text x="126.6" y="145.7" transform="rotate(-90 126.6 145.7)">VSYNC</text>
<text x="132.9" y="145.7" transform="rotate(-90 132.9 145.7)">SIOD</text>
<text x="135.5" y="145.7" transform="rotate(-90 135.5 145.7)">SIOC</text>
<text x="384.8" y="146.5">30</text>
<text x="384.8" y="149">31</text>
<text x="384.8" y="151.6">32</text>
<text x="384.8" y="154.1">33</text>
<text x="384.8" y="156.7">34</text>
<text x="384.8" y="159.2">35</text>
<text x="384.8" y="161.7">36</text>
<text x="384.8" y="164.3">37</text>
<text x="384.8" y="166.8">38</text>
<text x="384.8" y="169.4">39</text>
<text x="384.8" y="171.9">40</text>
<text x="384.8" y="177">M1</text>
<text x="384.8" y="179.5">M2</text>
</g>
</svg>
